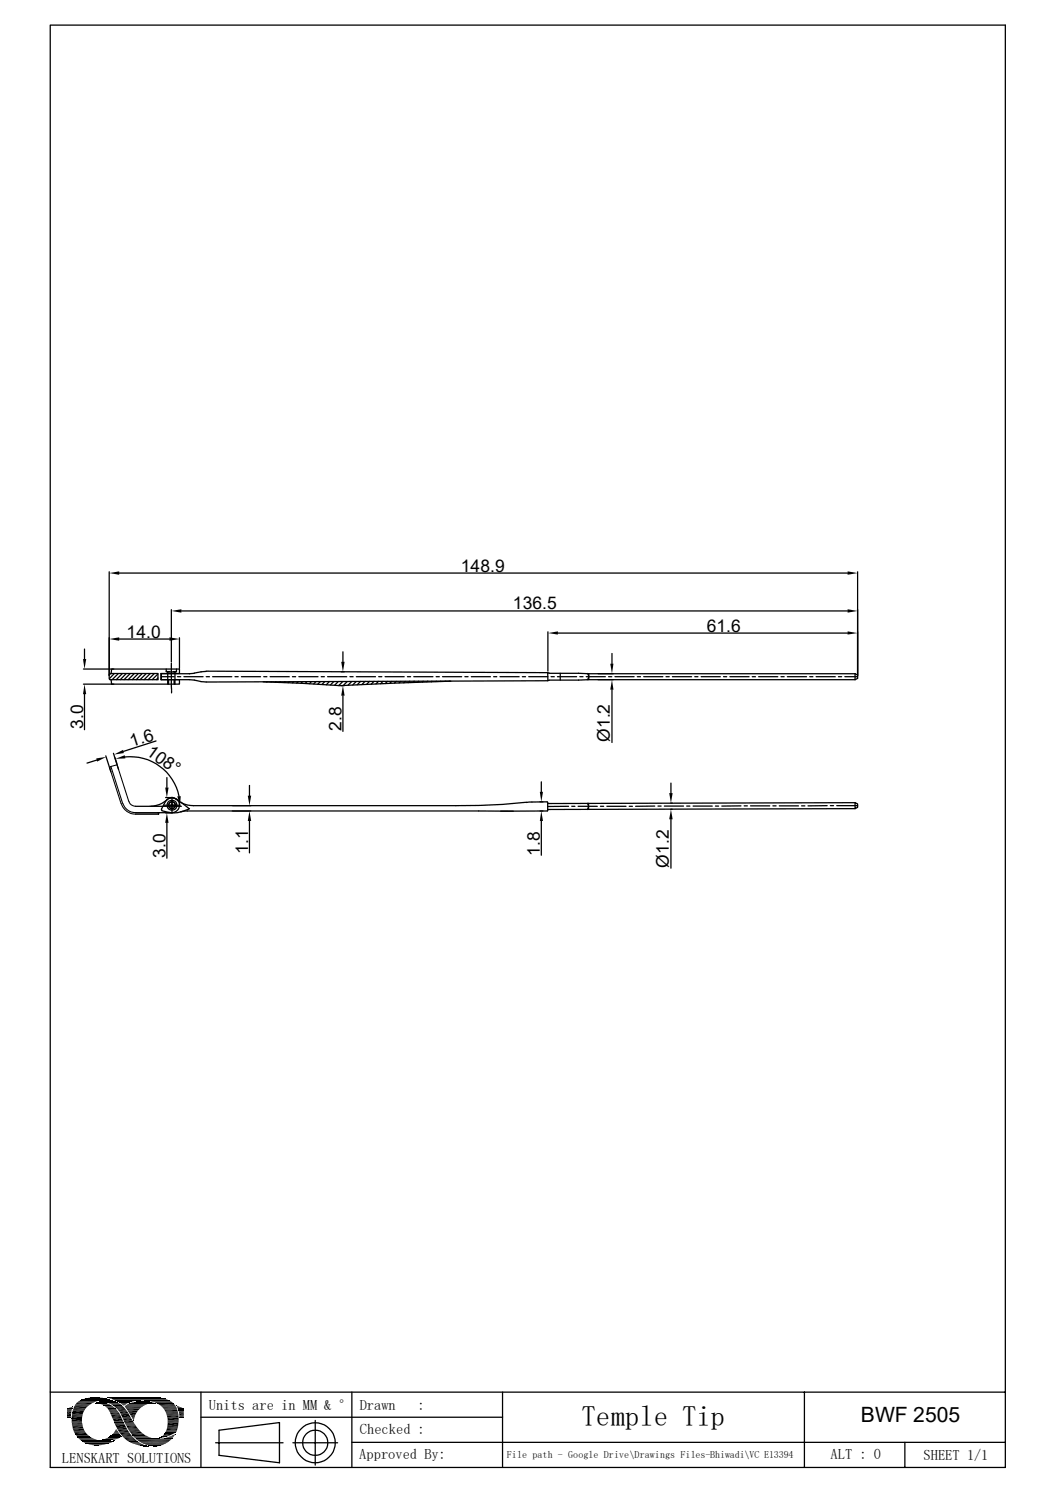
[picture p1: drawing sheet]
<svg xmlns="http://www.w3.org/2000/svg" width="210mm" height="297mm" viewBox="0 0 210 297" stroke-linecap="round" stroke-linejoin="round" font-family="sans-serif">
<g fill="none" stroke="#000" stroke-width=".25">
<path d="M10 5h189.9v286.9h-189.9zM21.7 113.7v20.7M23.7 114h144.9M170.6 113.7v20.7M16.6 133.1h19.1v.9h-3.7v1.2h5.6l2.4 .4M16.6 136.1h6M16.8 129.1v2M16.8 138.1v7.1M21.9 134a1.02 1.02 0 0 0 0 1.2h9.5v-1.2h-9.5l-.1 .2M22.1 135.2l.1 .8M22.2 133.3l-.1 .7M22.3 133.1l-.2 .1"/>
<path d="M22.7 134l-.9 1M23.5 134l-1.2 1.2M23.7 127.1h10M24.3 134l-1.2 1.2M25.1 134l-1.2 1.2M25.9 134l-1.2 1.2M26.7 134l-1.2 1.2M27.5 134l-1.2 1.2M28.3 134l-1.2 1.2M29.1 134l-1.2 1.2M29.9 134l-1.2 1.2M30.7 134l-1.2 1.2"/>
<path d="M31.4 134.1l-1.1 1.1M31.4 134.9l-.3 .3M32.1 134.6h2.6M33.1 133.1v.5h.7M33.1 133.6l1.7 .1M33.4 133.7v2.4M33.5 135.2v.9M34.1 121.3v10.4M34.1 132v.4M34.1 132.5h.1M34.1 132.6v.5M34.1 133.3v.1"/>
<path d="M34.1 133.4v.5M34.1 134v.2M34.1 134.2v.5M34.1 134.8v.1M34.1 135v.6M34.1 135.6v.1M34.1 135.8v.6M34.1 136.4v.1M34.1 136.6v.6M34.1 137.4v.4M34.1 137.2v.1M34.4 133.6h.7"/>
<path d="M34.6 135.2v.9M34.8 133.7v2.4M35.1 133.6l-.3 .1M35.1 133.1v.5M35.3 134.6h.6M35.7 135.2v.9l-13.6-.1M35.7 126.9v6.1M36.1 121.5h132.5M36.6 134.6h3.8M37.7 134h-5.6v1.2M38.7 133.9l-1.1 .1M40 133.6l-1.3 .3"/>
<path d="M41 133.6h-1M41 133.5l67.9 .3 .1 1.6M41 134.6h.7M42.3 134.6h3.8M46.7 134.6h.7M48 134.6h3.8M52.5 134.6h.6M53.1 135.6l-.1 .1M53.7 134.6h3.8M54 135.6l-.1 .1M54.9 135.6l-.1 .1M55.8 135.6l-.2 .2"/>
<path d="M56.6 135.6l-.1 .2M57.5 135.6l-.2 .2M58.2 134.6h.6M58.4 135.6l-.2 .2M59.3 135.6l-.3 .3M59.4 134.6h3.8M60.2 135.6l-.3 .3M61 135.6l-.3 .4M61.9 135.6l-.3 .4M62.8 135.6l-.4 .5M63.7 135.6l-.5 .5M63.9 134.6h.6"/>
<path d="M64.6 135.6l-.5 .5M65.2 134.6h3.8M65.5 135.6l-.6 .6M66.4 135.6l-.7 .7M67.3 135.6l-.8 .7M67.9 133.6h.6M67.9 136.4h.6M68.2 135.6l-.8 .8M68.2 129.7v2M68.2 138.4v7.1M69 135.6l-.7 .8M69.6 134.6h.6"/>
<path d="M69.9 135.6l-.7 .7M70.8 135.6l-.7 .7M70.9 134.6h3.8M71.7 135.6l-.7 .6M72.6 135.6l-.6 .6M73.5 135.6l-.6 .5M74.4 135.6l-.6 .5M75.3 135.6l-.5 .5M75.3 134.6h.6M76.2 135.6l-.5 .4M76.6 134.6h3.8M77 135.6l-.4 .4"/>
<path d="M77.9 135.6l-.4 .3M78.8 135.6l-.4 .3M79.7 135.6l-.3 .2M80.6 135.6l-.3 .2M81 134.6h.7M81.5 135.5l-.3 .3M82.3 134.6h3.8M82.4 135.5l-.3 .3M83.3 135.5l-.2 .2M84.2 135.5l-.2 .2M85 135.5l-.1 .1M85.9 135.5l-.1 .1"/>
<path d="M86.7 134.6h.7M86.8 135.5l-.1 .1M87.7 135.5l-.1 .1M88 134.6h3.8M88.6 135.5v.1M89.5 135.5h.1M89.7 135.5l-22.1 .9-15.2-.8M92.5 134.6h.6M93.7 134.6h3.8M98.2 134.6h.6M99.4 134.6h3.9M103.9 134.6h.6"/>
<path d="M105.2 134.6h3.8M108.9 133.9h.1M108.9 135.4l-68.9 .2M109 125.7v7.8M109 135.3l-.1 .1M109.1 133.9h.1M109.2 135.3l-.1 .1M109.2 133.9l7.9 .1M109.6 134.6h.6M110.9 134.6h3.8M111 125.9h57.6M111.4 133.9v1.4"/>
<path d="M115.3 134.6h.7M116.6 134.6h3.8M116.8 134l.3 .6M117.1 135.2h53M117.1 134h53M117.1 134v1.2l-7.9 .1M117.1 134.6l-.3 .6M118.9 135.2h3.1M119 134h3M121 134.6h.7M121.7 130v2M121.7 137.2v10.5"/>
<path d="M122.3 134.6h3.8M126.7 134.6h.7M128 134.6h3.8M132.5 134.6h.6M133.7 134.6h3.8M138.2 134.6h.6M139.4 134.6h3.9M143.9 134.6h.6M145.2 134.6h3.8M149.6 134.6h.6M150.9 134.6h3.8M155.3 134.6h.7"/>
<path d="M156.6 134.6h3.8M161 134.6h.7M162.3 134.6h3.8M166.8 134.6h.6M168 134.6h2.6M170.1 134l.5 .3v.7l-.5 .2M170.1 134v1.2M19.2 151.2l-1.9 .6M21 150.4l1.1 3.1M22.6 149.9l1 3.2M22.9 150.7l.3 1.2M24.9 150.6a9.9 9.9 0 0 1 10.7 7.8"/>
<path d="M31 147.4l-6.4 2.1M32.9 159.5l-.8 1.5M32.9 158.7h1.1M33.2 154.7v2M34.2 158.6v3.2M34.4 158.7l.8 .3M35.2 159a1.54 1.54 0 0 0-2.3 .5M35.2 159l.4 .4a4.8 4.8 0 0 0 2.8 .9l56.9-.1 4.7-.2 4.7-.4M36 159.6l1.7 1.3-1.6 .6M49.6 156.3v2M107.4 159.5h.6M107.7 155.5v2"/>
<path d="M108.8 159.6v1.7l-9.2 .1M108.8 159.5l-4.1 .1M116.8 159.8l.3 .6M117.1 159.8v1.2M133.4 155.8v2M170.1 159.7l-61.2 .2M27 160.4a10.2 10.2 0 0 0 4.7-.3l1-.6a1.59 1.59 0 0 1 1.9-.7 1.59 1.59 0 0 1 1.1 1.6 1.54 1.54 0 0 1-1.5 1.3h-7.2M30.1 160.4h6M31.5 161.7v.3h-4.5M32.1 161l.2 .2M32.2 161.3l1.2 .3M32.6 160.2h3.2"/>
<path d="M32.9 161.7h1.1M33.2 163.7v7M35.9 161.5a4.7 4.7 0 0 1-2.5 .1M49.6 163.3v6.4M102.1 161.4l-65.2-.1-1 .2M107.4 161.3h.6M107.7 163.3v6.8M113.1 160.4h-4.2M113.7 160.4h.6M115 160.4h3.8M117.1 160.4l-.3 .6M119.4 160.4h.7"/>
<path d="M120.7 160.4h3.8M125.1 160.4h.7M130.2 160.4h-3.8M130.9 160.4h.6M132.1 160.4h3.8M133.4 161h.3M133.4 163v9.7M136.6 160.4h.6M137.8 160.4h3.8M142.3 160.4h.6M147.4 160.3l-3.8 .1M148 160.3h.6"/>
<path d="M149.3 160.3h3.8M153.7 160.3h.6M155 160.3h3.8M159.4 160.3h.7M164.5 160.3h-3.8M165.1 160.3h.7M166.4 160.3h4.2M170.1 160.9l.5-.3v-.7l-.5-.2v1.2l-61.2 .1M10 276.9h189.9M14.7 279.7h2.9M15.1 279.2h3.3M31.4 279.4h3.4"/>
<path d="M40 276.9v15M70 276.9v15M99.9 276.9v15M160 276.9v15M14.3 281.5h2.1M14.3 283.3h2.1M14.7 284.9h2.4M15 285.5h2.6M24.6 286.1h2.2M24.9 280.1h3.2M25.1 283.8h2.1M25.3 284h2.1"/>
<path d="M26.1 285.4h2.7M27.2 286.5h6.8M33.1 281.3h2.4M33.1 284.4h2.2M33.4 282.7h2.1M40 281.9h59.9M42.9 287h13.4M43.6 284.5l12-1.5v8l-12-1.5zM58.3 287h8.8M62.7 282.6v8.9M70 286.9h129.9M180 286.9v5"/>
<circle cx="34.2" cy="160.2" r=".98"/>
<circle cx="34.2" cy="160.2" r=".68"/>
<circle cx="62.7" cy="287" r="2.51"/>
<circle cx="62.7" cy="287" r="4"/>
</g>
<g fill="#000">
<path d="M21.7 114l2-.3v.6zM168.6 113.7l2 .3-2 .3zM16.5 131.1h.6l-.3 2zM16.8 136.1l.3 2h-.6zM21.7 127.1l2-.3v.7zM33.7 126.8l2 .3-2 .4zM34.1 121.5l2-.3v.7zM67.9 131.7h.6l-.3 1.9zM68.2 136.4l.3 2h-.6zM109 125.9l2-.3v.6zM121.4 132h.6l-.3 2zM121.7 135.2l.3 2h-.6z"/>
<path d="M168.6 125.6l2 .3-2 .3zM168.6 121.2l2 .3-2 .4zM19.1 150.9l2-.3-1.8 .9zM22.6 150.1l1.9-.9 .1 .6zM22.9 151l1.9-.8 .1 .7zM32.9 156.7h.6l-.3 2zM35.3 158.4h.6l-.1 2zM49.3 158.3h.7l-.4 2zM107.4 157.5h.6l-.3 2zM133.1 157.8h.7l-.4 2zM33.2 161.7l.3 2h-.6zM49.6 161.3l.4 2h-.7z"/>
<path d="M107.7 161.3l.3 2h-.6zM133.4 161l.4 2h-.7zM13.8 280h.6zM14 280h.4zM14.3 279.9h.1zM18.1 278h1.8zM18.7 278h1.2zM18.7 278h.6zM19.1 279.1h2zM19.2 279.1h1.9zM19.2 279.1h1.8zM19.2 279.1h1.7z"/>
<path d="M19.3 279.1h1.6zM19.3 279.1h1.5zM19.4 279.1h1.4zM19.5 279.1h1.1zM19.4 279.1h1.3zM19.5 279.1h1.2zM19.6 279.1h1zM19.6 279.2h1.7zM19.6 279.2l1.9 .1zM19.7 278.8h.2zM19.6 279.1h.9zM19.8 279.1h.7z"/>
<path d="M20 279.3l1.7 .1zM19.8 279.1h.5zM20.1 279l.2 .1zM20.1 279h.1zM20.2 279.4h1.6zM20.4 279.4l1.7 .2h-1.5zM20.4 279.4h1.4l.3 .2zM20.5 278.7h1.8zM20.5 278.7h1.7zM20.6 278.6l1.6 .1zM20.6 279.6h1.5zM20.7 279.6l1.7 .1h-1.5z"/>
<path d="M20.7 279.6h1.4l.3 .1zM20.6 278.6h1.4zM20.9 278.6h1.1zM20.9 279.7l1.6 .1zM20.9 278.6h.8zM21 278.6h.7zM21 279.8l1.7 .2h-1.5zM21 279.8h1.5l.2 .2zM21.2 278.6h.3zM21 278.6h.6zM21.2 278.6h.4zM21.2 280h1.5z"/>
<path d="M21.5 278.4h.3zM21.8 279.2h1.9zM22.4 279.6h1.9zM22.5 279.6h1.8zM22.5 279.6l1.8 .1zM22.6 279.7l2 .2h-1.7zM22.6 279.7h1.7l.3 .2zM22.9 279.9l1.9 .2h-1.7zM22.9 279.9h1.7l.2 .2zM23.7 279l1.9 .1zM23.8 279.1h1.8zM23.8 279.1h1.6z"/>
<path d="M24 279.1h1.4zM24 279.1l1.3 .1zM24 279.2l1 .2h-.7zM24 279.2h1.3l-.3 .2zM24.3 279.4l.6 .1zM24.3 279.4h.7zM24.4 279.5l.3 .1zM24.4 279.5h.5zM24.6 279.6v.1zM24.6 279.6h.1zM27.4 278.8h2zM27.9 278.8h1.5z"/>
<path d="M27.9 278.8h1.1zM28 278.8h1zM28 278.8h.9zM30.4 279.2h.4zM30.4 279.2h.5zM30.7 279.2h.2zM30.9 278h.2zM35.1 279.7h.2zM35.1 279.7h.3zM35.2 279.7l.4 .1zM35.2 279.8l.8 .2h-.7zM35.2 279.8l.8 .2z"/>
<path d="M35.3 280l1 .1h-1zM35.3 280h.7l.3 .1zM13.3 280.2h1.1zM13.3 280.2l1 .1zM13.3 280.3l1 .1h-1zM13.3 280.3h1v.1zM13.3 280.4l.9 .2h-.9zM13.3 280.4h1l-.1 .2zM13.3 280.6l.9 .2h-.9zM13.3 280.6h.9v.2zM13.3 280.8h.9zM13.3 280.8l.8 .5h-.8z"/>
<path d="M13.3 280.8h.9l-.1 .5zM13.3 281.3l.8 .4h-.8zM13.3 281.3h.8v.4zM13.3 281.7h.8zM13.3 281.7l.8 .2h-.8zM13.3 281.7h.8v.2zM13.3 281.9h.8zM13.3 281.9l.8 .1zM13.4 280.2h1zM13.7 280.1l.7 .1zM13.7 280.1h.7zM14.3 282.3l2 .4h-2z"/>
<path d="M14.3 282.3h2v.4zM18.3 287.4l1.9 .1zM18.3 287.4h1.9zM18.4 287.5h1.1zM18.4 287.5h1.8zM18.9 287.5h.6zM19.1 287.5h.4zM20.4 286.4l1.9 .1zM20.4 286.4h2zM20.6 286.5h1.5zM20.6 286.5h1.7zM20.7 286.5h1.1z"/>
<path d="M20.7 286.5h1.4zM21 286.5h.6zM21 286.5h.8zM21.3 280l1.7 .2h-1.5zM21.3 280h1.4l.3 .2zM21.3 286.5h.3zM21.4 286.5h.2zM21.5 280.2h1.5zM21.5 280.2l1.7 .3h-1.6zM21.5 280.2h1.5l.2 .3zM21.6 280.5h1.6zM21.6 280.5l1.8 .2h-1.7z"/>
<path d="M21.6 280.5h1.6l.2 .2zM21.7 280.7l1.8 .1h-1.7zM21.7 280.7h1.7l.1 .1zM21.8 280.8l1.8 .2h-1.7zM21.8 280.8h1.7l.1 .2zM21.9 281l1.8 .1zM21.9 281.1l1.9 .2h-1.8zM21.9 281.1h1.8l.1 .2zM21.5 286.7h1.1zM21.9 286.7h.7zM22 281.3l1.8 .1zM22 286.7h.6z"/>
<path d="M22.1 281.4l1.9 .3h-1.8zM22.1 281.4h1.7l.2 .3zM22.1 285.6l1.9 .1zM22.1 285.6h1.9zM22.2 281.7l1.9 .2h-1.8zM22.2 281.7h1.8l.1 .2zM22.2 285.5l1.8 .1zM22.2 285.5h1.7zM22.2 286.7h.5zM22.3 281.9l1.9 .3h-1.8zM22.3 281.9h1.8l.1 .3zM22.3 286.7h.4z"/>
<path d="M22.4 286.7h.3zM22.4 282.2l2.1 .5h-1.9zM22.4 282.2h1.8l.3 .5zM22.4 285.3h1.4zM22.4 285.3l1.5 .2h-1.7zM22.4 285.3h1.4l.1 .2zM22.6 285.2l1.2 .1h-1.4zM22.6 285.2h1.1l.1 .1zM22.6 286.6h.2zM22.6 282.7l1.9 .1zM22.7 282.8l1.9 .1zM22.7 282.9l1.9 .1z"/>
<path d="M22.7 285l1 .2h-1.1zM22.7 285h.9l.1 .2zM22.7 283h1.9zM22.7 283l2 .2h-1.9zM22.7 283h1.9l.1 .2zM22.7 284.9l.9 .1zM22.8 283.2l2 .2h-1.9zM22.8 283.2h1.9l.1 .2zM22.9 284.7l.6 .2h-.8zM22.9 284.7h.5l.1 .2zM22.6 286.6h.3zM22.9 283.4l2.2 .7h-1.9z"/>
<path d="M22.9 283.4h1.9l.3 .7zM22.9 284.6l.5 .1h-.5zM22.9 284.6l.5 .1zM23 284.4h.2zM23 284.4l.3 .2h-.4zM23 284.4l.3 .2zM23.1 284.4h.1zM23.1 280.1l1.8 .2h-1.5zM23.1 280.1h1.7l.1 .2zM23.4 280.3l1.8 .4h-1.6zM23.4 280.3h1.5l.3 .4zM23.6 280.7l1.7 .1z"/>
<path d="M23.7 280.8l1.9 .4h-1.6zM23.7 280.8h1.6l.3 .4zM24 281.2l1.6 .1zM24 281.3l2 .7h-1.7zM24 281.3h1.6l.4 .7zM24.3 282l1.8 .2h-1.7zM24.3 282h1.7l.1 .2zM24.4 282.2l2 .4h-1.8zM24.4 282.2h1.7l.3 .4zM24.6 282.6l1.8 .1zM24.6 282.7l2 .3h-1.8zM24.6 282.7h1.8l.2 .3z"/>
<path d="M24.8 283l1.9 .2h-1.8zM24.8 283h1.8l.1 .2zM24.9 283.2h1.8zM24.9 283.2l1.9 .1zM24.9 283.3h1.9zM25 283.3l1.9 .1zM25 283.4l2 .1h-1.9zM25 283.4h1.9l.1 .1zM25.1 283.5l1.9 .1zM25.4 280.6l2 .1zM25.4 280.7l1.7 .4h-1.4zM25.4 280.7h2l-.3 .4z"/>
<path d="M25.7 281.1l1.2 .4h-.9zM25.7 281.1h1.4l-.2 .4zM25.7 286.9h1.8zM25.8 286.9l2 .1h-1.7zM25.8 286.9h1.7l.3 .1zM26 281.5l.9 .1zM26 281.6l.8 .3h-.6zM26 281.6h.9l-.1 .3zM26.1 287l1.9 .1h-1.6zM26.1 287h1.7l.2 .1zM26.2 281.9l.5 .2h-.4zM26.2 281.9h.6l-.1 .2z"/>
<path d="M26.3 282.1l.4 .1h-.3zM26.3 282.1h.4v.1zM26.4 282.2l.2 .3zM26.4 282.2h.3l-.1 .3zM26.4 287.1l1.7 .1zM26.5 282.5l.1 .1zM26.5 287.2l1.8 .1zM26.8 287.3l1.9 .2h-1.2zM26.8 287.3h1.5l.4 .2zM27.5 287.5h1.3zM27.6 287.5l1.4 .1zM28 287.6h1z"/>
<path d="M28.1 287.6h.9zM28.1 287.6h1zM28.1 287.6l1.1 .1zM28.2 287.7h1.1zM28.5 287.7h.9zM28.5 287.7h1zM28.8 287.7h.7zM28.9 287.7h.6zM29.1 287.7h.4zM29.2 287.7h.3zM29.3 287.7h.2zM29.6 287.5l2 .2z"/>
<path d="M30.2 287.7h1.3zM30.2 287.7h1.4zM30.4 287.7h1zM30.4 287.7h1.1zM30.5 287.7h.7zM30.5 287.7h.9zM30.7 287.7h.5zM30.8 287.7h.4zM31.8 286h.2zM31.8 286h.1zM31.8 286h.4zM31.9 286h.5z"/>
<path d="M31.9 285.9l.5 .1zM31.9 285.9h.7zM32.1 285.8h.8zM32.1 285.8h.9zM32.1 285.8h1zM32.2 285.8h.9zM32.3 286.2h1.9zM32.2 285.8l.2-.2 .7 .2zM32.4 285.6h1.3l-.6 .2zM32.5 285.5l1.2 .1zM32.5 285.5h1.3zM32.6 286.1h1.6z"/>
<path d="M32.7 285.2l1.1 .3h-1.3zM32.7 285.2h1.8l-.7 .3zM32.7 286.1h1.5zM32.7 285.2h1.8zM32.8 285l2 .1zM32.8 285.1h2zM32.8 285.1l1.7 .1h-1.8zM32.8 285.1h2l-.3 .1zM32.8 286.1h1.5zM33.1 286h1.3zM33.2 286h1.2zM33.4 283l2 .5h-2.1z"/>
<path d="M33.4 283h2.1l-.1 .5zM33.4 285.9h1zM33.6 285.8h.9zM33.7 285.8h.8zM33.9 285.7h.6zM34 285.7h.6zM34.1 285.7h.5zM34.1 285.7l.3-.2 .2 .2zM34.4 285.5h.3l-.1 .2zM34.4 285.5l.3-.1v.1zM34.7 285.4v.1zM35.3 280.1l1.1 .1z"/>
<path d="M35.3 280.2h1.2zM35.3 280.2l1.2 .1zM35.4 280.3l1.1 .1h-1.1zM35.4 280.3h1.1v.1zM35.4 280.4h1.1zM35.5 280.4l1 .2h-1zM35.5 280.4h1v.2zM35.5 280.6h1zM35.5 280.6l1 .1zM35.6 280.7l.9 .1zM35.6 280.8l.9 .3h-.9zM35.6 280.8h.9v.3z"/>
<path d="M35.6 281.1h.9zM35.6 281.1l.9 .4h-.8zM35.6 281.1h.9v.4zM35.7 281.5l.8 .1zM35.7 281.6l.8 .2h-.8zM35.7 281.6h.8v.2zM35.7 281.8l.8 .2h-.8zM35.7 281.8h.8v.2zM35.7 282h.8zM35.7 282l.8 .1zM35.8 282.1h.7zM35.9 282.1h.6z"/>
<path d="M36 282.1h.5zM36.4 282.1h.1z"/>
</g>
<g fill="none" stroke="#000" stroke-width=".21">
<path d="M22.1 152.5l-.3 .4 2.3 7M22.1 152.5l1.2-.4 2.3 7.3M22.1 152.5l2.3 7.3M24.1 159.9a2.95 2.95 0 0 0 2.9 2.1M24.4 159.8a2.66 2.66 0 0 0 2.6 1.9M25.7 159.4a1.35 1.35 0 0 0 1.3 1M14.9 279.5h3M22.1 279.5h2.1M32.2 279.9h2.9M14.3 281.7h2.1M14.5 280.4h2.5M15.2 285.7h2.7"/>
<path d="M24 285.4h2.1M24.4 285.9h2.1M24.9 286.4h2.1M25.1 286.6h2.2M25.4 284.2h2.2M33 281.1h2.4M33.2 284.1h2.1"/>
</g>
<g fill="none" stroke="#000" stroke-width=".2">
<path d="M14.7 279.9h2.6M15 279.4h3M15.2 279.1h3.4M15.3 279h3.5M15.5 278.8h3.7M15.7 278.7h3.7M15.7 278.7h3.9M15.9 278.6h4M16 278.6h4.1M16 278.5h4.4M16.2 278.5h4.3M16.4 278.4h5.4"/>
<path d="M16.5 278.3h5.1M16.7 278.3h4.7M16.9 278.2h4.3M17.1 278.2h3.9M17.5 278.1h3M17.6 278.1h2.9M19 279.2h2.2M19.1 279.2h2.2M19.7 278.8h3.2M19.8 278.8h2.9M19.9 278.7h2.7M20.2 278.7h2.2"/>
<path d="M20.3 278.9h2.7M20.6 279h2.7M21.3 279h2M21.3 279.1h2.4M21.3 278h10.3M21.4 278.1h10.6M21.5 278.1h11M21.8 278h7.4M21.8 278.2h10.9M21.8 278.4h-5.6M21.9 279.3h2.1M22 278.3h10.9"/>
<path d="M22.2 278.3h10.8M22.3 278.4h10.9M22.5 278.4h10.8M22.6 278.5h10.8M22.7 278.5h10.9M22.8 278.6h5.1M22.9 278.6h4.4M23 278.7h4.2M23.2 278.8h3.3M23.5 278.9h2.7M23.5 278.9h2.5M23.7 279h2.1"/>
<path d="M24.8 279.8h3.7M24.8 279.8h3.5M24.8 279.9h3.4M24.9 279.7h3.8M25 279.6h3.7M25.1 279.5h4M25.4 279.4h3.8M25.4 279.3h4.2M25.7 279.2h4.2M26 279.1h4.8M26.2 279h4.4M26.2 279h4.2"/>
<path d="M26.6 278.9h3.5M26.8 278.9h3.1M27.1 278.8h2.6M28.7 278.6h5M29.3 278.6h4.4M29.4 278.7h4.5M30.1 278.8h4M30.4 278.9h3.8M30.7 279h3.7M30.8 279.2h-5M31 279.1h3.5M31.2 279.2h3.3"/>
<path d="M31.7 279.5h3.1M31.9 279.7h3M32.1 279.8h2.9M14.3 282.3h2M14.3 282.8h2M14.3 283h2M14.3 283.1h2M14.3 283.5h2.1M14.4 281h2.2M14.5 280.5h2.3M14.5 284.2h2.1M14.6 284.7h2.3"/>
<path d="M15 285.3h2.3M15.3 285.8h2.6M15.4 285.9h2.6M15.4 285.9h2.8M15.5 286h2.8M15.6 286.1h2.9M15.7 286.2h2.9M15.7 286.3h3.3M15.9 286.4h3.1M15.9 286.4h3.6M16 286.6h3.9M16.2 286.6h3.7"/>
<path d="M16.2 286.6h4.2M16.3 286.7h5.2M16.3 286.8h6.3M16.6 286.9h5.8M16.6 286.9h5.7M16.7 287h5.5M16.9 287h5M17 287.1h4.8M17.1 287.1h4.6M17.1 287.2h4.5M17.4 287.3h4M17.7 287.3h3.2"/>
<path d="M17.9 287.4h2.8M20.3 286.4h2.2M20.5 286.3h2.6M20.7 286.3h2.6M20.9 286.2h2.6M21.1 286.2h2.5M21.2 286.1h2.6M21.5 285.9h2.5M21.5 286h2.3M21.8 285.8h2.3M21.9 285.7h2.2M22 285.7h2"/>
<path d="M22 285.6h2M22.9 286.4h-2.7M24.1 285.8h-2.3M25.1 280.2h2.7M25.4 280.6h2M25.4 286.8h2.1M25.5 284.4h2.2M25.8 284.8h2.2M26.1 285.2h2.4M26.3 285.5h2.5M26.3 285.5l2.7 .1M26.4 285.6h2.7"/>
<path d="M26.5 285.7h2.8M26.5 285.8h3.1M26.7 285.9h3.1M26.8 286h3.2M26.8 286h3.3M26.8 286.1h3.7M27 286.2h4.1M27.1 286.2l7.1 .1M27.1 286.3h7M27.6 286.7h6.1M27.8 286.9h5.7M27.9 286.9h5.5"/>
<path d="M28 287h5.3M28.2 287.1h5M28.5 287.2h4.4M28.8 287.3h3.9M29 287.5h3.4M29.5 287.5h2.6M29.6 287.6h2.4M31.7 286.2h2.5M32.4 280.1h2.7M32.5 280.2h2.7M32.6 280.3h2.6M32.6 280.4h2.6"/>
<path d="M32.7 280.5h2.6M32.8 285h2.1M32.9 285h2.1M32.9 280.9h2.5M32.9 284.9h2.2M32.9 284.9h2.1M32.9 284.8h2.2M33 284.7h2.1M33 284.6h2.2M33.1 284.5h2.1M33.1 284.6h2.1M33.1 281.5h2.4"/>
<path d="M33.2 283.9h2.2M33.3 282h2.2M33.4 282.5h2.1M33.4 282.9h2.1M33.4 283h2.1"/>
</g>
<path d="M14.4 284h2.2M14.6 280.1h2.7M23.2 284.2h2.1M25.9 285h2.5M33.2 281.8h2.3M33.3 283.7h2.1" fill="none" stroke="#000" stroke-width=".34"/>
<path d="M14.4 283.7h2.1M14.8 285.2h2.5M23.4 284.5h2.1M23.6 284.8h2.1M23.8 285.1h2.1M24.2 285.6h2.1M25.2 280.4h2.6M25.7 284.7h2.3M32.7 280.6h2.6" fill="none" stroke="#000" stroke-width=".3"/>
<path d="M14.3 282.1h2M14.4 280.8h2.4M33.3 282.3h2.2" fill="none" stroke="#000" stroke-width=".42"/>
<path d="M14.3 281.2h2.3M14.5 284.5h2.3" fill="none" stroke="#000" stroke-width=".38"/>
<text font-size="5.7" x="115.6" y="283.6">Temple Tip</text>
<text font-size="4.2" x="171.2" y="282.8">BWF 2505</text>
<g font-size="3.5">
<text x="91.7" y="113.7">148.9</text>
<text x="102" y="121.2">136.5</text>
<text x="140.5" y="125.6">61.6</text>
<text x="25.2" y="126.8">14.0</text>
<text x="16.5" y="145" transform="rotate(-90 16.5 145)">3.0</text>
<text x="26.2" y="148.6" transform="rotate(-18 26.2 148.6)">1.6</text>
<text x="29" y="150" transform="rotate(36 29 150)">108°</text>
<text x="67.9" y="145.3" transform="rotate(-90 67.9 145.3)">2.8</text>
<text x="121.3" y="147.6" transform="rotate(-90 121.3 147.6)">Ø1.2</text>
<text x="32.9" y="170.6" transform="rotate(-90 32.9 170.6)">3.0</text>
<text x="49.4" y="169.8" transform="rotate(-90 49.4 169.8)">1.1</text>
<text x="107.4" y="170.3" transform="rotate(-90 107.4 170.3)">1.8</text>
<text x="133" y="172.6" transform="rotate(-90 133 172.6)">Ø1.2</text>
</g>
<g font-size="2.9">
<text x="41.5" y="280.6">Units are in MM &amp; °</text>
<text x="71.5" y="280.6">Drawn</text>
<text x="83" y="280.6">:</text>
<text x="71.6" y="285.2">Checked :</text>
<text x="12.3" y="291.1">LENSKART SOLUTIONS</text>
<text x="71.5" y="290.1">Approved By:</text>
<text x="165.2" y="290.3">ALT : 0</text>
<text x="183.7" y="290.4">SHEET 1/1</text>
</g>
<text font-size="2" x="100.8" y="290">File path - Google Drive\Drawings Files-Bhiwadi\VC E13394</text>
</svg>
